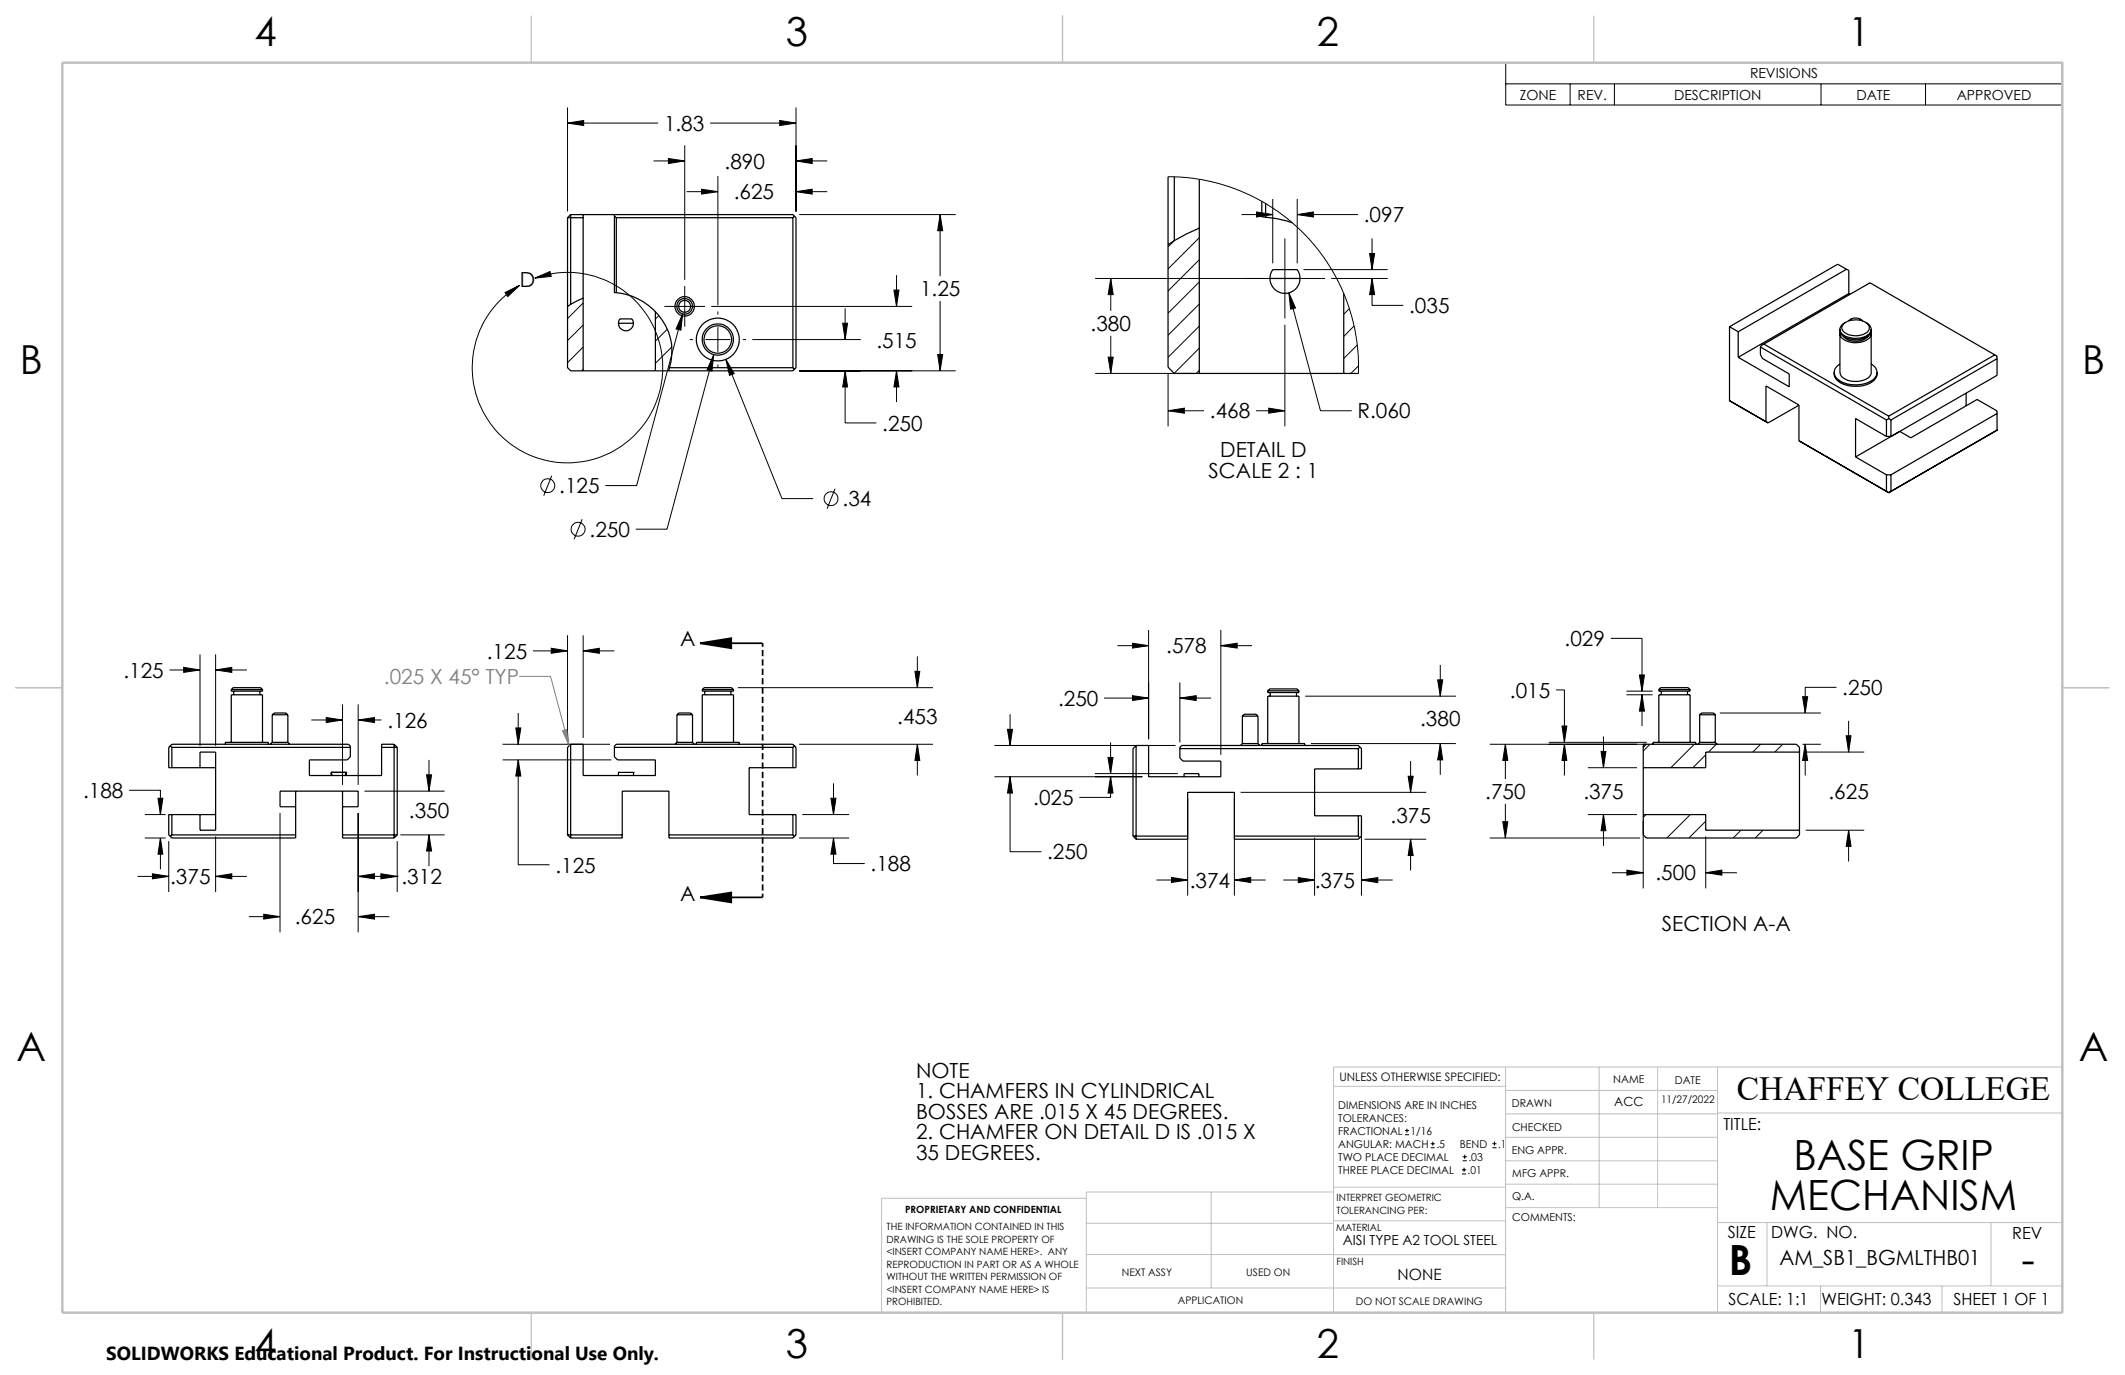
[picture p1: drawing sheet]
<svg xmlns="http://www.w3.org/2000/svg" width="432mm" height="279mm" viewBox="0 0 432 279" stroke-linecap="round" stroke-linejoin="round" font-family="sans-serif">
<g fill="none" stroke="#000" stroke-width=".25">
<path d="M237.3 35.9v38.7l1.3 1.3h37.4M238.6 35.9v13M243.7 36.4v39.5M115.3 44.2h3.2M116 43.6v18.2M116 43.6h45.1l.6 .6v30.5l-.6 .7h-45.1l-.7-.7v-30.5M116 43.6l-.7 .6M118.5 43.6v31.8M124.8 43.6v15.8l.4 .1M124.8 43.9l.4 .3M125.2 59.5a12.4 12.4 0 0 1 11.3 11.5l-.2 2.5-.3 1.2M125.2 44.2v15.3"/>
<path d="M125.2 44.2h35.9M161.1 44.2v30.5M161.4 43.9l-.3 .3M238.6 48.9l-1.3 .8M243.7 46.4l-2.6 1.1-2.5 1.4M256.4 40.9v3.2h.8M257.2 44.1l2.2 .3 3.2 .9M257.2 41.3v2.8M258.1 56.6a3.1 3.1 0 0 0 3 3 3.1 3.1 0 0 0 3.1-3M258.1 56.6l.1-1 .4-.8h5l.4 .8 .2 1M258.1 56.6h6.1M273 59.6v16.3"/>
<path d="M375.2 54.7l-1.8-1-22 12.7M375.2 54.7l-22 12.7M375.2 54.7l.5 .3v4.7M375.7 59.7l-22.5 12.9M375.7 59.7l.2 .1M116 61.8l-.7 .5M118.5 60.6l-2.5 1.2M125.7 65.7a1.53 1.53 0 0 0 1.5 1.5 1.53 1.53 0 0 0 1.5-1.5M125.7 65.7l.2-.9h2.5l.3 .9M125.7 65.7h3M133.2 63.3v12.1M136 74.7h25.1"/>
<path d="M136 74.7l-.1 .7M161.1 74.7l.3 .3M351.4 66.4v15M351.4 66.4l1.8 1M353.2 67.4v5.2M357.7 70.5l25.6 14.8M357.7 70.5v1.6l.4 .7 5.5 3.2v2.6l-10.4-6M358.4 69.9l-.5 .3-.2 .3M358.4 69.9l25.4 14.7M358.4 69.9l21.6-12.4 25.3 14.6M372.7 75.7a2.6 2.6 0 0 0 2.3 2.5 5.9 5.9 0 0 0 6-1.2l.3-.4 .1-.9M373.9 66.9a2.17 2.17 0 0 0 2.4 2.1 4 4 0 0 0 3.8-1.3l.1-.8"/>
<path d="M373.9 67.8v7.9a2.68 2.68 0 0 0 2.9 1.8 3.2 3.2 0 0 0 3.4-1.6v-8.1M373.9 74a1.86 1.86 0 0 0-1.2 1.8 1.86 1.86 0 0 0 1.3 1.7 6.6 6.6 0 0 0 6.8-.5 1.8 1.8 0 0 0-.6-3M373.9 67.5a1.62 1.62 0 0 0 1.5 1.9 4.3 4.3 0 0 0 4.6-1l.2-.4v-.5M374.5 68.3a3.6 3.6 0 0 0 5.1 0M374.6 65.9a3.8 3.8 0 0 1 5.1 .2 1.34 1.34 0 0 1-1.1 1.8 3.8 3.8 0 0 1-4.2-.8l-.1-.6zM375.1 65.5a1.43 1.43 0 0 0-1.2 1.3 1.43 1.43 0 0 0 .9 1.4 4.7 4.7 0 0 0 5.1-.5 1.44 1.44 0 0 0-.9-2.2M375.9 65.2a1.58 1.58 0 0 1 2.3 0M376.2 64.8l-.6 .4M377.9 64.8l.6 .4M399.5 79.9v2.6M405.3 72.1l-21.5 12.5M405.3 72.1l.5 .3v3.9l-21.6 12.4"/>
<path d="M405.8 72.9l-21.6 12.4M351.4 81.4l7.9 4.5M351.4 81.4l.5 .3M359.3 85.9l-.5-.2v-7.3l6.7 3.9v7.3M365.5 89.6l18.3 10.5M365.5 89.6l.5 .2M365.5 82.3l-6.2 3.6M377 92.9l6.3 3.6M383.3 85.3v3.4M383.3 96.5v3.3l.5 .3M383.3 88.7h.9M383.3 88.7l-6.3-3.6v7.8"/>
<path d="M383.3 96.5h.9M383.8 85.1l-.5 .2M383.8 85.1l.4 .2M383.8 84.6v.5M384.2 85.3v3.4M384.2 96.5v3.3M384.2 99.8l-.4 .3M405.8 87.4h.1M405.8 87.4v-3.9l-4.1-2.3-13.4 7.8-2.3-1.3-9 5.2M405.8 84l-21.6 12.5M405.8 87.4l-21.6 12.4M405.8 87.4l-22 12.7"/>
<path d="M383.8 100.1h.1M34.6 151.6l.3 .3M34.9 151.9h36.3M34.9 151.9v4.1M40.6 156v-3.2h3.2v15.9h-3.2v-3.2M45.8 151.2v-.4h8.7v.4M47 140.1l.4-.4h5.6l.3 .4M47 140.1h6.3M47 140.1v.3h6.3v-.3M47 150.8v-9.6h6.3v9.6M47.5 140.4v.8M52.8 140.4v.8"/>
<path d="M55.3 150.8h3.2M55.3 145.2h3.2M55.3 145.2l.4-.3h2.4l.4 .3M55.3 150.8l-.4 .4M55.3 145.2v5.6M58.5 150.8l.4 .4M58.5 145.2v5.6M67.3 157h.1M67.3 157l.3 .6M67.3 157v.6M67.3 157h3M70.3 157l-.2 .6"/>
<path d="M70.3 157h.1M70.3 157v.6M77.5 151.9h3.2M80.1 151.2h-2.6v6.4h-14.6v-3.2h7.7l.6-.6v-2.2l-.4-.4h-35.9l-.6 .7v4.1h9.5M80.1 151.2v19.1M80.1 151.2l.6 .7M80.7 151.9v17.8M116 151.2h2.5v6.4h14.7v-3.2h-7.7l-.7-.6v-2.2l.4-.4h35.9l.6 .7v4.1h-9.5v9.5h9.5v4.2l-.6 .6h-25.2v-9.5h-9.5v9.5h-10.4M116 151.2v19.1M116 151.2l-.7 .7v17.8M124.8 151.9h36.3M125.7 157h.1"/>
<path d="M125.7 157h3M125.7 157v.6M128.7 157h.1M128.7 157v.6M137.5 150.8h3.2M137.5 145.2l.4-.3h2.4l.4 .3M137.5 145.2h3.2M137.5 150.8l-.3 .4M137.5 145.2v5.6M140.7 150.8l.4 .4M140.7 145.2v5.6M141.5 151.2v-.4h8.7v.4"/>
<path d="M142.7 140.1l.4-.4h5.6l.3 .4M142.7 140.1h6.3M142.7 150.8v-9.6h6.3v9.6M142.7 140.1v.3h6.3v-.3M143.2 140.4v.8M148.5 140.4v.8M161.1 151.9v4.1M161.4 151.6l-.3 .3M230.9 151.5h2.5v6.3h14.7v-3.1h-7.7l-.7-.7v-2.1l.4-.4h35.9l.6 .6v4.1h-9.5v9.6h9.5v4.1l-.6 .6h-25.2v-9.5h-9.5v9.5h-10.4M230.9 151.5v19M230.9 151.5l-.7 .6v17.8M239.7 152.1h36.3"/>
<path d="M240.6 157.8v-.6h3v.6M252.4 151.1h3.2M252.4 145.5l.4-.4h2.4l.4 .4M252.4 145.5h3.2M252.4 151.1l-.3 .4M252.4 145.5v5.6M255.6 151.1l.4 .4M255.6 145.5v5.6M256.4 151.5v-.4h8.7v.4M257.6 140.4l.4-.4h5.6l.3 .4M257.6 140.4h6.3M257.6 151.1v-9.6h6.3v9.6"/>
<path d="M257.6 140.4v.3h6.3v-.3M258.1 140.7v.8M263.5 140.7v.8M276 152.1v4.1M276.3 151.8l-.3 .3M333.9 151.2h31.1l.7 .7v17.8l-.7 .6h-30.5l-.6-.6zM334.5 151.2l-.6 .7M335.9 151.2v-.4h8.7v.4M337.1 140.1h6.3M337.1 140.1v.3h6.3v-.3M337.1 150.8v-9.6h6.3v9.6M337.1 140.1l.3-.4h5.6l.4 .4"/>
<path d="M337.6 140.4v.8M342.9 140.4v.8M345.4 150.8h3.1M345.4 145.2h3.1M345.4 145.2l.4-.3h2.4l.3 .3M345.4 150.8l-.4 .4M345.4 145.2v5.6M348.5 150.8l.4 .4M348.5 145.2v5.6M365.7 152.8h-19.1v3.2h-12.7M34.9 169.7h25.2M34.9 165.5v4.2"/>
<path d="M34.9 169.7l-.3 .3M60.1 163.9h-3.2v-3.1h15.9v3.1h-3.2M60.1 160.8v9.5h-25.2l-.6-.6v-4.2h9.5M69.6 169.7h11.1M69.6 160.8v9.5h10.5M80.7 169.7l-.6 .6M115.3 169.7h11.1M115.3 169.7l.7 .6M135.9 169.7h25.2M161.1 165.5v4.2M161.1 169.7l.3 .3M230.2 169.9h11.1"/>
<path d="M230.2 169.9l.7 .6M250.8 169.9h25.2M276 165.8v4.1M276 169.9l.3 .3M333.9 165.5h12.7v3.2h19.1"/>
<circle cx="139.1" cy="62.3" r="1.6"/>
<circle cx="139.1" cy="62.3" r="1.2"/>
<circle cx="139.1" cy="62.3" r="1.98"/>
<circle cx="145.9" cy="69" r="4.4"/>
<circle cx="145.9" cy="69" r="3.2"/>
<circle cx="145.9" cy="69" r="2.79"/>
</g>
<g fill="none" stroke="#000" stroke-width=".2">
<path d="M306 12.7h113.1v8.6h-113.1zM306 17h113.1M319.1 17v4.3M328 17v4.3M370 17v4.3M391.3 17v4.3M115.3 25l3.3-.5v1zM115.3 21.8v21.2M115.3 25h18.4M132.8 32.7h6.3M135.8 32.2l3.3 .5-3.3 .5zM139.1 29.5v27.4"/>
<path d="M139.5 38.9h6.4M142.6 38.5l3.3 .4-3.3 .5zM144.3 25h17.4M145.9 35.8v26.2M158.4 24.5l3.3 .5-3.3 .5zM161.7 38.9l3.3-.4v.9zM161.7 32.7l3.3-.5v1zM161.7 21.8v21.2M161.7 38.9h6.4M161.7 32.7h6.4M237.3 35.9l3.6 .2 3 .3 4.2 1 3.9 1.4 4.3 2 3.1 2 3.5 2.7 2.5 2.4 2.3 2.7 2.5 3.6 1.8 3 1.7 4 1.2 4 .7 3.3 .4 3.9v3.5M102.6 59.4l3-1.4-2.4 2.3z"/>
<path d="M108.7 56.5a19.4 19.4 0 0 1 25.9 20.4 19.4 19.4 0 0 1-29.8 14 19.4 19.4 0 0 1 .8-32.9M108.7 56.5l3.1-1.3 .2 1zM139.1 58.1v8.3M162.4 43.6h31.8M181.6 58.9h1.1l-.5 3.4zM182.2 55.9v6.4M191 43.6l.6 3.3h-1.1zM191 43.6v12.5M225.7 56.6l.5 3.3h-1zM225.7 56.6v6.6M238.6 48.9l-1.3 1.3M243.7 48.3l-6.4 6.3"/>
<path d="M243.7 52.8l-6.4 6.3M243.7 57.3l-6.4 6.3M252.3 43.6h6.3M255.3 43.1l3.3 .5-3.3 .5zM258.6 40.4v13.1M261.1 48.4v16.3M261.9 59.5l1.3 3.1-.9 .2zM261.9 59.5l6.4 24h6.4M263.6 43.6l3.3-.5v1zM263.6 43.6h12.3M263.6 40.4v13.1M264.9 54.8h17.1"/>
<path d="M269.2 56.6h-46.7M270.5 56.6h11.5M278.3 51.5h1l-.5 3.3zM278.8 56.6l.5 3.3h-1zM278.8 56.6v5.5h6.4M278.8 48.4v6.4M118.5 61.6l-3.2 3.1M118.5 66l-3.2 3.2M118.5 70.5l-3.2 3.2M118.5 75l-.3 .4M133.9 64.1l-.7 .7M135 62.3h8.3"/>
<path d="M135.6 66.9l-2.4 2.4M136.5 70.5l-3.3 3.3M138.7 63.8l-.3 3.3-1-.2zM138.7 63.8l-9.3 34.9h-6.4M140.2 69h.6M143.3 69h5.1M144.5 62.3h40.8M145 72.1l-.3 3.3-1-.3zM145 72.1l-9.5 35.4h-6.3M145.9 63.3v.6M145.9 66.5v5M145.9 74.1v.6"/>
<path d="M147.5 73l1.7 2.9-1 .4zM147.5 73l11.4 28.3h6.3M151 69h.6M152.9 69h22M162.4 75.4h31.8M171.2 65.7h1l-.5 3.3zM171.7 75.4l.5 3.2h-1zM171.7 75.4v10.5h6.4M171.7 62.7v6.3M182.2 75.4l.5 3.2h-1.1zM182.2 75.4v6.3M190.5 72h1.1l-.6 3.4z"/>
<path d="M191 61.2v14.2M222.5 75.9h19.9M225.2 72.6h1l-.5 3.3zM225.7 68.2v7.7M237.3 75.9v10.7M243.7 61.8l-6.4 6.3M243.7 66.3l-6.4 6.3M243.7 70.7l-5.1 5.1M243.7 75.2l-.6 .7M261.1 66v20.6M274.2 62.7l-1.2 1.2M275.1 66.3l-2.1 2.1"/>
<path d="M275.8 70.1l-2.8 2.7M276 74.3l-1.5 1.6M112.1 96.7l-1.6 4M169.7 99.3l-1.6 4.1M237.3 83.5l3.4-.6v1.1zM237.3 83.5h7.4M255.2 83.5h5.9M257.8 82.9l3.3 .6-3.3 .5zM118.3 105.5l-1.6 4.1M34.4 136.1h6.2M37.3 135.6l3.3 .5-3.3 .5zM40.6 133v18.6"/>
<path d="M43.8 136.1l3.3-.5v1zM43.8 133v18.6M43.8 136.1h6.4M108.3 132.3h7M112 131.7l3.3 .6-3.3 .5zM115.3 129.1v21.5M118.5 132.3l3.3-.6v1.1zM118.5 129.1v20.9M118.5 132.3h6.3M149.9 139.7h39.7M185.9 136.4h1l-.5 3.3zM186.4 133.4v6.3"/>
<path d="M227 131.2h6.4M230.1 130.7l3.3 .5-3.3 .5zM233.4 128v22.2M239.7 138.7v12.1M248.1 131.2l3.3-.5v1zM248.1 128v25.4M248.1 131.2h6.3M292.1 138.1h1.1l-.5 3.4zM292.7 135.1v6.4M327.3 129.7h6.4v10.7M333.1 137.2h1.1l-.5 3.2zM373.2 139.7h-6.4v5.2"/>
<path d="M63.3 146.3h6.3M66.3 145.8l3.3 .5-3.3 .5zM69.6 143.1v16.4M72.8 146.3l3.3-.5v1zM72.8 143.1v16.4M72.8 146.3h4.7M86.7 157.4h1l-.5 3.4zM87.2 154.4v6.4M102.1 151.2h21.9M102.1 154.4h22.1M104.8 147.9h1l-.5 3.3zM105.3 154.4l.5 3.3h-1z"/>
<path d="M105.3 154.4v21.3h6.4M105.3 144.9v6.3M162.4 151.2h27.2M169.4 159.2v6.3M186.4 151.2l.5 3.3h-1zM186.4 151.2v6.4M202.1 157.8h30M202.1 151.5h36.8M204.7 148.2h1l-.5 3.3zM205.2 157.8l.5 3.3h-1zM205.2 157.8v15.3h6.4M205.2 145.1v6.4"/>
<path d="M222.5 157.2h16.8M224.3 141.9h9.1M225.1 153.9h1.1l-.5 3.3zM225.7 157.8l.5 3.3h-1.1zM225.7 157.8v4.2h-6.4M225.7 150.8v6.4M230.1 141.4l3.3 .5-3.3 .4zM239.7 141.9l3.4-.5v.9zM239.7 141.9h6.4M265.2 141.5h30.6M266.4 151.1h29.4M286.1 157.7h1.1l-.6 3.3z"/>
<path d="M286.6 154.7v6.3M292.7 151.1l.5 3.3h-1.1zM292.7 151.1v6.3M302.7 151.2h31.9M305.9 151.2l.5 3.3h-1zM305.9 151.2v7.1M314.7 150.8h19.9M316.2 140.2h1.7v10.6M317.4 147.5h1l-.5 3.3zM317.9 151.2l.5 3.3h-1zM317.9 151.2v6.4M322.7 156h9.9"/>
<path d="M325.3 152.7h1l-.5 3.3zM325.8 149.6v6.4M330.5 140.4h5.3M330.5 141.2h5.3M333.7 141.2l.5 3.3h-1.1zM333.7 141.2v6.3M335.3 151.2l-1.4 1.4M344.3 151.2l-4.8 4.8M346.6 153.4l-2.6 2.6M348.8 151.2l-1.6 1.6M349.5 144.9h20.5M357.8 151.2l-1.6 1.6"/>
<path d="M362.2 151.2l-1.6 1.6M366.3 141.6h1l-.5 3.3zM366.3 151.2h3.7M366.8 151.2l.5 3.3h-1zM366.8 151.2v6.4M366.9 152.8h11.9M375.1 149.5h1l-.5 3.3zM375.6 146.5v6.3M26.2 160.6h6.4v4.9M27.9 178.1h6.4M29.4 165.5h4.3M29.4 170.3h4.3"/>
<path d="M31 177.6l3.3 .5-3.3 .5zM32.1 162.2h1l-.5 3.3zM32.6 170.3l.5 3.3h-1zM32.6 170.3v6.3M34.3 170.9v10.4M43.8 178.1l3.3-.5v1zM43.8 178.1h6.4M43.8 170v11.3M56.9 165.2v24.2M72.8 178.1l3.3-.5v1zM72.8 165.2v24.2M72.8 178.1h7.9"/>
<path d="M74 160.8h16.3M77.4 177.6l3.3 .5-3.3 .5zM80.7 170.9v10.4M80.7 178.1h.1M81.4 169.7h8.9M87.2 169.7l.5 3.2h-1zM87.2 169.7v6.3M162.4 170.3h10.1M163 165.5h9.5M168.8 162.2h1.1l-.5 3.3zM169.4 170.3l.5 3.3h-1.1zM169.4 170.3v5.2h6.3"/>
<path d="M235 178.8h6.3M238.1 178.3l3.2 .5-3.2 .5zM241.3 162.3v19.7M250.8 178.8l3.3-.5v1zM250.8 178.8h6.4M250.8 162.3v19.7M252.1 161h37.7M260.8 178.8h6.3M263.8 178.3l3.3 .5-3.3 .6zM267.1 170.2v11.8M276.6 178.8l3.4-.5v1.1zM276.6 167v15"/>
<path d="M276.6 178.8h6.4M277.3 170.5h12.5M286.6 170.5l.6 3.3h-1.1zM286.6 170.5v6.4M302.7 170.3h30.6M305.4 167h1l-.5 3.3zM305.9 163.3v7M322.7 165.5h9.9M325.8 165.5l.5 3.3h-1zM325.8 165.5v6.4M327.6 177.3h6.3M330.6 176.8l3.3 .5-3.3 .5z"/>
<path d="M333.9 166.8v13.7M334.5 165.5l-.6 .6M343.5 165.5l-4.8 4.8M346.6 177.3l3.3-.5v1zM346.6 170v10.5M346.6 177.3h6.4M346.6 166.9l-3.4 3.4M353.8 168.7l-1.6 1.6M358.2 168.7l-1.5 1.6M366.9 168.7h11.9M375.6 168.7l.5 3.3h-1zM375.6 168.7v6.3"/>
<path d="M50.6 186.3h6.3M53.6 185.8l3.3 .5-3.3 .5zM72.8 186.3l3.3-.5v1zM72.8 186.3h6.3M285.5 230.6h.8M285.5 229.7h.8M285.9 229.3v.9M290.7 233.2h.8M290.7 232.4h.8M291.1 232v.8M297.1 238.5h.8M297.1 237.7h.8"/>
<path d="M297.2 235.9h.9M297.2 235.1h.9M297.5 237.3v.8M297.6 234.6v.9M303.2 233.2h.9M303.2 232.4h.9M303.7 232v.8"/>
<circle cx="111.3" cy="98.7" r="1.41"/>
<circle cx="117.5" cy="107.5" r="1.41"/>
<circle cx="168.9" cy="101.3" r="1.41"/>
</g>
<path d="M142.2 130.7l6.4-1v2zM142.2 130.7h12.7M142.2 182.4l6.4-1v2zM142.2 182.4h12.7" fill="none" stroke="#000" stroke-width=".35"/>
<path d="M105.5 137.4h6.4l3.7 14.2M114.3 148.5l1-.3 .3 3.4z" fill="none" stroke="#808080" stroke-width=".2"/>
<path d="M155 130.7v51.6" fill="none" stroke="#000" stroke-width=".35" stroke-dasharray="1.3 .6" stroke-dashoffset=".5" stroke-linecap="butt"/>
<g fill="none" stroke="#c0c0c0" stroke-width=".2">
<path d="M305.9 216.8v49.9M324.9 216.8v28.6M336.8 216.8v28.6M349 216.8v49.9M419.1 216.8h-148.1v49.9M271 220.7h34.9M305.9 231.1h43.1M305.9 226.3h43.1M305.9 221.6h43.1M305.9 235.9h43.1M349 226.2h70.1M220.7 248.6h50.3"/>
<path d="M220.7 254.9h50.3M220.7 243.5h-41.6v23.2M246.1 242.2v19.5M271 255h34.9M271 248.1h35M271 242.2h-50.3v24.5M271 241.2h35M305.9 240.6h43.1M306 245.4h43M349 248.4h70.1M359.1 248.4v12.9M404.6 248.4v12.9"/>
<path d="M220.7 261.7h85.2M349 261.3h70.1M369.9 261.3v5.4M394.6 261.3v5.4"/>
</g>
<path d="M108 3.2v9.5M215.9 3.2v9.5M323.8 3.2v9.5M3.1 139.7h9.6M419.1 139.7h9.5M108 266.7v9.6M215.9 266.7v9.6M323.8 266.7v9.6" fill="none" stroke="#c0c0c0" stroke-width=".25"/>
<path d="M12.7 12.7h406.4v254h-406.4z" fill="none" stroke="#c0c0c0" stroke-width=".5"/>
<g fill="#000">
<path d="M102.6 59.4l3-1.4-2.4 2.3zM108.7 56.5l3.1-1.3 .2 1z"/>
<path d="M112 131.7l3.3 .6-3.3 .5zM118.5 132.3l3.3-.6v1.1zM104.8 147.9h1l-.5 3.3zM105.3 154.4l.5 3.3h-1zM186.4 151.2l.5 3.3h-1zM185.9 136.4h1l-.5 3.3zM168.8 162.2h1.1l-.5 3.3zM169.4 170.3l.5 3.3h-1.1zM145 72.1l-1.3 3 1 .3zM147.5 73l.7 3.3 1-.4zM138.7 63.8l-1.3 3.1 1 .2zM191 43.6l.6 3.3h-1.1zM190.5 72h1.1l-.6 3.4zM115.3 25l3.3-.5v1zM158.4 24.5l3.3 .5-3.3 .5zM181.6 58.9h1.1l-.5 3.4zM182.2 75.4l.5 3.2h-1.1zM171.2 65.7h1l-.5 3.3zM171.7 75.4l.5 3.2h-1zM161.7 38.9l3.3-.4v.9zM142.6 38.5l3.3 .4-3.3 .5zM161.7 32.7l3.3-.5v1zM135.8 32.2l3.3 .5-3.3 .5zM305.9 151.2l.5 3.3h-1zM305.4 167h1l-.5 3.3zM325.8 165.5l.5 3.3h-1zM325.3 152.7h1l-.5 3.3zM330.6 176.8l3.3 .5-3.3 .5zM346.6 177.3l3.3-.5v1zM375.1 149.5h1l-.5 3.3zM375.6 168.7l.5 3.3h-1zM366.8 151.2l.5 3.3h-1zM366.3 141.6h1l-.5 3.3zM317.4 147.5h1l-.5 3.3zM317.9 151.2l.5 3.3h-1zM333.1 137.2h1.1l-.5 3.2zM333.7 141.2l.5 3.3h-1.1zM225.7 56.6l.5 3.3h-1zM225.2 72.6h1l-.5 3.3zM237.3 83.5l3.4-.6v1.1zM257.8 82.9l3.3 .6-3.3 .5zM261.9 59.5l.4 3.3 .9-.2zM255.3 43.1l3.3 .5-3.3 .5zM263.6 43.6l3.3-.5v1zM278.3 51.5h1l-.5 3.3zM278.8 56.6l.5 3.3h-1zM230.1 130.7l3.3 .5-3.3 .5zM248.1 131.2l3.3-.5v1zM225.1 153.9h1.1l-.5 3.3zM225.7 157.8l.5 3.3h-1.1zM204.7 148.2h1l-.5 3.3zM205.2 157.8l.5 3.3h-1zM230.1 141.4l3.3 .5-3.3 .4zM239.7 141.9l3.4-.5v.9zM292.7 151.1l.5 3.3h-1.1zM292.1 138.1h1.1l-.5 3.4zM263.8 178.3l3.3 .5-3.3 .6zM276.6 178.8l3.4-.5v1.1zM286.6 170.5l.6 3.3h-1.1zM286.1 157.7h1.1l-.6 3.3zM238.1 178.3l3.2 .5-3.2 .5zM250.8 178.8l3.3-.5v1zM72.8 186.3l3.3-.5v1zM53.6 185.8l3.3 .5-3.3 .5zM77.4 177.6l3.3 .5-3.3 .5zM72.8 178.1l3.3-.5v1zM86.7 157.4h1l-.5 3.4zM87.2 169.7l.5 3.2h-1zM43.8 178.1l3.3-.5v1zM31 177.6l3.3 .5-3.3 .5zM37.3 135.6l3.3 .5-3.3 .5zM43.8 136.1l3.3-.5v1zM32.6 170.3l.5 3.3h-1zM32.1 162.2h1l-.5 3.3zM72.8 146.3l3.3-.5v1zM66.3 145.8l3.3 .5-3.3 .5z"/>
<path d="M142.2 130.7l6.4-1v2zM142.2 182.4l6.4-1v2z"/>
</g>
<path d="M114.3 148.5l1-.3 .3 3.4z" fill="#808080"/>
<g font-size="8.5">
<text x="364.4" y="237.7">BASE GRIP</text>
<text x="359.6" y="245.8">MECHANISM</text>
<text x="351.3" y="259">B</text>
<text x="410.8" y="258.9">-</text>
</g>
<g font-size="8.1">
<text x="51.7" y="9.3">4</text>
<text x="159.7" y="9.3">3</text>
<text x="267.6" y="9.3">2</text>
<text x="375.6" y="9.3">1</text>
<text x="4" y="76">B</text>
<text x="423.1" y="76">B</text>
<text x="3.3" y="215.7">A</text>
<text x="422.4" y="215.7">A</text>
<text x="51.7" y="276">4</text>
<text x="159.7" y="276">3</text>
<text x="267.6" y="276">2</text>
<text x="375.6" y="276">1</text>
</g>
<text font-size="6.9" x="352.9" y="223.6">CHAFFEY COLLEGE</text>
<g font-size="4.2">
<text x="134.9" y="26.6">1.83</text>
<text x="147.3" y="34.3">.890</text>
<text x="149.1" y="40.5">.625</text>
<text x="277.1" y="45.2">.097</text>
<text x="105.6" y="58.3">D</text>
<text x="187" y="60.2">1.25</text>
<text x="286.4" y="63.6">.035</text>
<text x="178.1" y="70.7">.515</text>
<text x="221.6" y="67.3">.380</text>
<text x="179.3" y="87.5">.250</text>
<text x="245.9" y="85">.468</text>
<text x="275.9" y="85">R.060</text>
<text x="247.9" y="92.9">DETAIL D</text>
<text x="113.7" y="100.2">.125</text>
<text x="245.6" y="97.1">SCALE 2 : 1</text>
<text x="171.2" y="102.9">.34</text>
<text x="119.8" y="109.1">.250</text>
<text x="138.2" y="131.4">A</text>
<text x="317.9" y="131.3">.029</text>
<text x="25.1" y="137.7">.125</text>
<text x="98.9" y="133.8">.125</text>
<text x="237" y="132.8">.578</text>
<text x="215" y="143.4">.250</text>
<text x="306.8" y="141.8">.015</text>
<text x="374.4" y="141.2">.250</text>
<text x="78.7" y="147.9">.126</text>
<text x="182.3" y="147.1">.453</text>
<text x="288.6" y="147.5">.380</text>
<text x="16.9" y="162.2">.188</text>
<text x="83.1" y="166.2">.350</text>
<text x="210" y="163.6">.025</text>
<text x="282.6" y="167.3">.375</text>
<text x="301.8" y="162.4">.750</text>
<text x="321.7" y="162.4">.375</text>
<text x="371.6" y="162.4">.625</text>
<text x="34.6" y="179.7">.375</text>
<text x="81.6" y="179.7">.312</text>
<text x="112.9" y="177.3">.125</text>
<text x="176.9" y="177">.188</text>
<text x="212.8" y="174.6">.250</text>
<text x="336.4" y="178.9">.500</text>
<text x="138.2" y="183">A</text>
<text x="241.8" y="180.4">.374</text>
<text x="267.1" y="180.4">.375</text>
<text x="59.9" y="187.9">.625</text>
<text x="337.7" y="189.1">SECTION A-A</text>
<text x="186.1" y="219">NOTE</text>
<text x="186.1" y="223.2">1. CHAMFERS IN CYLINDRICAL</text>
<text x="186.1" y="227.3">BOSSES ARE .015 X 45 DEGREES.</text>
<text x="186.1" y="231.5">2. CHAMFER ON DETAIL D IS .015 X</text>
<text x="186.1" y="235.7">35 DEGREES.</text>
<text x="361.6" y="257.1">AM_SB1_BGMLTHB01</text>
</g>
<text font-size="4.2" fill="#808080" x="78" y="139">.025 X 45° TYP</text>
<text font-size="3.8" x="21.6" y="276.3">SOLIDWORKS Educational Product. For Instructional Use Only.</text>
<g font-size="3.4">
<text x="350.2" y="229.5">TITLE:</text>
<text x="351.1" y="251.6">SIZE</text>
<text x="359.9" y="251.6">DWG. NO.</text>
<text x="408.9" y="251.7">REV</text>
<text x="351.2" y="265.2">SCALE: 1:1</text>
<text x="370.1" y="265.3">WEIGHT: 0.343</text>
<text x="396.9" y="265.2">SHEET 1 OF 1</text>
</g>
<text font-size="3.2" x="284" y="260.1">NONE</text>
<g font-size="2.8">
<text x="355.6" y="15.9">REVISIONS</text>
<text x="308.8" y="20.2">ZONE</text>
<text x="320.6" y="20.2">REV.</text>
<text x="340.2" y="20.2">DESCRIPTION</text>
<text x="377.2" y="20.2">DATE</text>
<text x="397.6" y="20.2">APPROVED</text>
<text x="272.8" y="253">AISI TYPE A2 TOOL STEEL</text>
</g>
<text font-size="2.5" x="328" y="224.8">ACC</text>
<text font-size="2.4" x="272.2" y="219.7">UNLESS OTHERWISE SPECIFIED:</text>
<g font-size="2.2">
<text x="327.8" y="220.1">NAME</text>
<text x="340.3" y="220.2">DATE</text>
<text x="271.9" y="225.3">DIMENSIONS ARE IN INCHES</text>
<text x="271.9" y="227.9">TOLERANCES:</text>
<text x="307.2" y="224.9">DRAWN</text>
<text x="271.9" y="230.6">FRACTIONAL</text>
<text x="271.9" y="233.2">ANGULAR: MACH</text>
<text x="286.6" y="230.6">1/16</text>
<text x="291.9" y="233.2">.5</text>
<text x="296.6" y="233.2">BEND</text>
<text x="304.4" y="233.2">.1</text>
<text x="307.3" y="229.8">CHECKED</text>
<text x="271.9" y="238.5">THREE PLACE DECIMAL</text>
<text x="271.9" y="235.9">TWO PLACE DECIMAL</text>
<text x="298.2" y="238.5">.01</text>
<text x="298.4" y="235.9">.03</text>
<text x="307.2" y="234.5">ENG APPR.</text>
<text x="307.3" y="239.2">MFG APPR.</text>
<text x="307.3" y="243.9">Q.A.</text>
<text x="307.3" y="248.1">COMMENTS:</text>
</g>
<g font-size="2.1">
<text x="337.5" y="224.2">11/27/2022</text>
<text x="227.9" y="259.2">NEXT ASSY</text>
<text x="253.3" y="259.2">USED ON</text>
<text x="239.3" y="265">APPLICATION</text>
<text x="275.5" y="265.1">DO NOT SCALE DRAWING</text>
</g>
<g font-size="2">
<text x="271.6" y="244.1">INTERPRET GEOMETRIC</text>
<text x="180.2" y="250">THE INFORMATION CONTAINED IN THIS</text>
<text x="183.9" y="246.4">PROPRIETARY AND CONFIDENTIAL</text>
<text x="271.5" y="250.2">MATERIAL</text>
<text x="271.6" y="246.6">TOLERANCING PER:</text>
<text x="180.2" y="252.5">DRAWING IS THE SOLE PROPERTY OF</text>
<text x="180.2" y="255.1">&lt;INSERT COMPANY NAME HERE&gt;. ANY</text>
<text x="180.2" y="257.6">REPRODUCTION IN PART OR AS A WHOLE</text>
<text x="271.5" y="257">FINISH</text>
<text x="180.2" y="260.1">WITHOUT THE WRITTEN PERMISSION OF</text>
<text x="180.2" y="262.6">&lt;INSERT COMPANY NAME HERE&gt; IS</text>
<text x="180.2" y="265.2">PROHIBITED.</text>
</g>
</svg>
